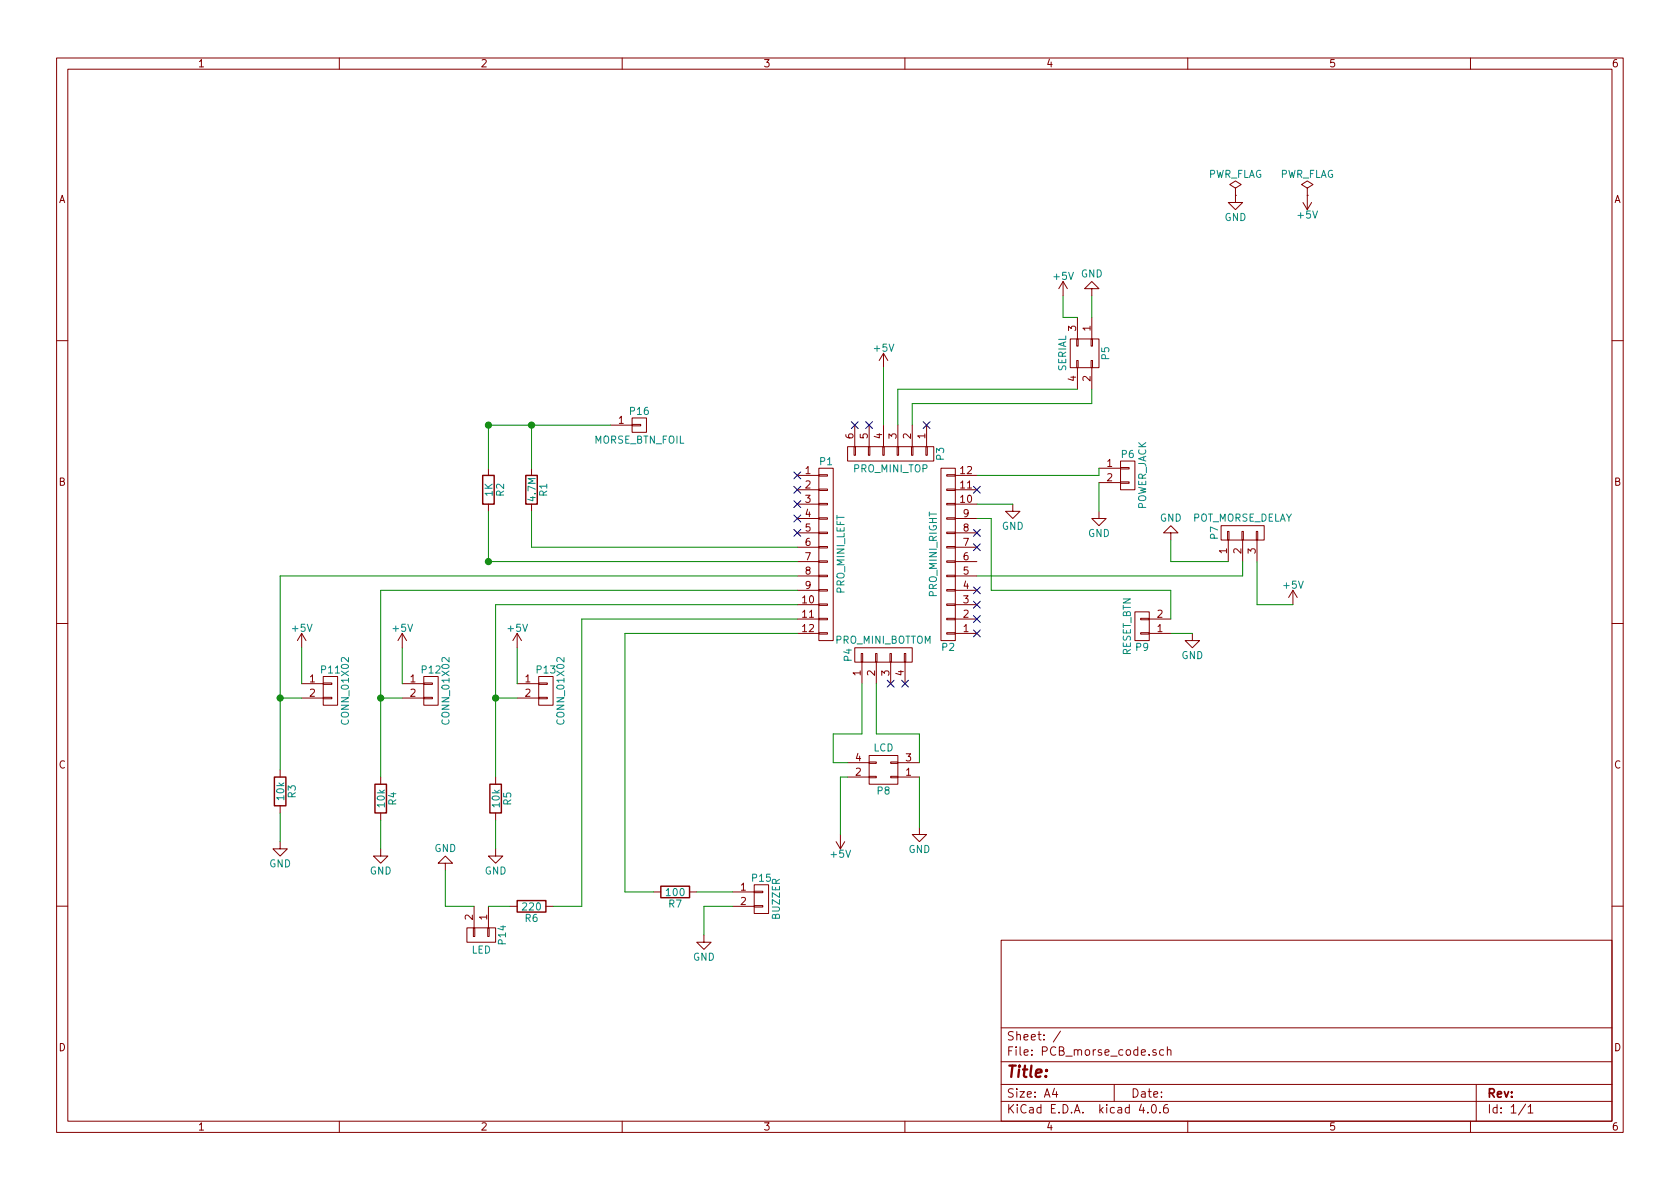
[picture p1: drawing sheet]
<svg xmlns="http://www.w3.org/2000/svg" width="297mm" height="210mm" viewBox="0 0 297 210" stroke-linecap="round" stroke-linejoin="round" font-family="sans-serif">
<g fill="none" stroke="#840000" stroke-width=".18">
<path d="M10 10.3h277v189.9h-277zM12 12.2h273v186.1h-273zM60 10.3v1.9M110 10.3v1.9M160 10.3v1.9M210 10.3v1.9M260 10.3v1.9M218.4 34.5h.1M218.4 33.3l1.1-.7-1.1-.6-1 .6 1 .7v1.2M218.4 34.5v1.3h1.3l-1.3 1.3-1.2-1.3h1.2M230.4 35.8l.7 1.3M231.1 34.5h.1"/>
<path d="M231.1 33.3l1.1-.7-1.1-.6-1 .6 1 .7v1.2M231.1 34.5v2.6M231.9 35.8l-.8 1.3M188 49.8l-.8 1.2M188 49.8v2.5M188 49.8l.7 1.2M189.2 59.9h5.1v5.1h-5.1zM190.4 59.9h.2v1.3h-.2zM190.5 56.1v3.8M192.9 59.9h.3v1.3h-.3zM193 51h1.3l-1.3-1.2-1.2 1.2h1.2v1.3M193 56.1v3.8"/>
<path d="M10 60.2h2M107.9 75.2h3.9M111.8 75.1h1.5v.2h-1.5zM111.8 73.9h2.5v2.5h-2.5zM149.9 79h15.2v2.5h-15.2zM151 79h.3v1.5h-.3zM151.1 75.2v3.8M153.5 79h.3v1.5h-.3zM153.7 75.2v3.8M156.1 79h.2v1.5h-.2zM156.2 62.5v2.5M156.2 75.2v3.8"/>
<path d="M156.2 62.5l-.8 1.2M156.2 62.5l.8 1.2M158.6 79h.3v1.5h-.3zM158.7 75.2v3.8M161.2 79h.2v1.5h-.2zM161.3 75.2v3.8M163.7 79h.3v1.5h-.3zM163.8 75.2v3.8M190.4 63.7h.2v1.3h-.2zM190.5 65v3.8M192.9 63.7h.3v1.3h-.3zM193 65v3.8"/>
<path d="M285 60.2h2M86.4 82.8v1.3M86.4 89.1v1.3M94 82.8v1.3M94 89.1v1.3M141 84.1h3.8M141 86.6h3.8M141 89.1h3.8M141 91.7h3.8M141 94.2h3.8M141 96.8h3.8M141 99.3h3.8"/>
<path d="M144.8 82.8h2.5v30.5h-2.5zM144.8 99.2h1.5v.2h-1.5zM144.8 96.6h1.5v.3h-1.5zM144.8 94.1h1.5v.3h-1.5zM144.8 91.6h1.5v.2h-1.5zM144.8 89h1.5v.3h-1.5zM144.8 86.5h1.5v.2h-1.5zM144.8 83.9h1.5v.3h-1.5zM166.4 82.8h2.5v30.5h-2.5zM167.4 83.9h1.5v.3h-1.5zM167.4 86.5h1.5v.2h-1.5zM167.4 89h1.5v.3h-1.5z"/>
<path d="M167.4 91.6h1.5v.2h-1.5zM167.4 94.1h1.5v.3h-1.5zM167.4 96.6h1.5v.3h-1.5zM167.4 99.2h1.5v.2h-1.5zM168.9 84.1h3.8M168.9 86.6h3.8M168.9 89.1h3.8M168.9 91.7h3.8M168.9 94.2h3.8M168.9 96.8h3.8M168.9 99.3h3.8M179.1 89.1v1.3h1.2l-1.2 1.3-1.3-1.3h1.3"/>
<path d="M194.3 90.4v1.3h1.3l-1.3 1.3-1.3-1.3h1.3M194.3 82.8h3.8M194.3 85.3h3.8M198.1 85.2h1.5v.3h-1.5zM198.1 82.7h1.5v.2h-1.5zM198.1 81.5h2.6v5.1h-2.6zM207 94.2h1.3l-1.3-1.2-1.3 1.2h1.3v1.3M215.9 93h7.6v2.5h-7.6zM217 94h.3v1.5h-.3zM217.2 95.5v3.8M219.6 94h.2v1.5h-.2zM219.7 95.5v3.8"/>
<path d="M222.1 94h.3v1.5h-.3zM222.2 95.5v3.8M10 110.3h2M53.3 112l-.7 1.3M53.3 112v2.5M53.3 112l.8 1.3M57.1 119.6h2.6v5.1h-2.6zM71.1 112l-.7 1.3M71.1 112v2.5M71.1 112l.8 1.3M74.9 119.6h2.6v5.1h-2.6zM91.4 112l-.7 1.3"/>
<path d="M91.4 112v2.5M91.4 112l.8 1.3M95.2 119.6h2.6v5.1h-2.6zM141 101.8h3.8M141 104.4h3.8M141 106.9h3.8M141 109.5h3.8M141 112h3.8M144.8 111.9h1.5v.2h-1.5zM144.8 109.3h1.5v.3h-1.5zM144.8 106.8h1.5v.3h-1.5zM144.8 104.3h1.5v.2h-1.5z"/>
<path d="M144.8 101.7h1.5v.3h-1.5zM151.1 114.5h10.2v2.6h-10.2zM152.3 115.6h.2v1.5h-.2zM152.4 117.1v3.8M154.8 115.6h.3v1.5h-.3zM154.9 117.1v3.8M157.4 115.6h.2v1.5h-.2zM157.5 117.1v3.8M159.9 115.6h.2v1.5h-.2zM160 117.1v3.8M167.4 101.7h1.5v.3h-1.5zM167.4 104.3h1.5v.2h-1.5z"/>
<path d="M167.4 106.8h1.5v.3h-1.5zM167.4 109.3h1.5v.3h-1.5zM167.4 111.9h1.5v.2h-1.5zM168.9 101.8h3.8M168.9 104.4h3.8M168.9 106.9h3.8M168.9 109.5h3.8M168.9 112h3.8M200.7 108.2h2.5v5.1h-2.5zM201.7 109.3h1.5v.3h-1.5zM201.7 111.9h1.5v.2h-1.5zM203.2 109.5h3.8"/>
<path d="M203.2 112h3.8M210.8 112v1.3h1.3l-1.3 1.2-1.3-1.2h1.3M228.6 104.4l-.8 1.3M228.6 104.4v2.5M228.6 104.4l.8 1.3M285 110.3h2M49.5 136.1v1.3M53.3 120.9h3.8M53.3 123.4h3.8M57.1 123.3h1.6v.3h-1.6zM57.1 120.8h1.6v.2h-1.6zM67.3 137.4v1.3"/>
<path d="M71.1 120.9h3.8M71.1 123.4h3.8M74.9 123.3h1.6v.3h-1.6zM74.9 120.8h1.6v.2h-1.6zM87.6 137.4v1.3M91.4 120.9h3.8M91.4 123.4h3.8M95.2 123.3h1.6v.3h-1.6zM95.2 120.8h1.6v.2h-1.6zM149.9 137.4h3.8M149.9 134.9h3.8M153.7 133.6h5v5.1h-5z"/>
<path d="M153.7 134.7h1.2v.3h-1.2zM153.7 137.3h1.2v.2h-1.2zM157.5 134.7h1.2v.3h-1.2zM157.5 137.3h1.2v.2h-1.2zM158.7 137.4h3.9M158.7 134.9h3.9M49.5 148.8v1.3h1.3l-1.3 1.3-1.2-1.3h1.2M49.5 142.5v1.3M67.3 150.1v1.3h1.3l-1.3 1.2-1.3-1.2h1.3M67.3 143.8v1.2M78.7 152.6h1.3l-1.3-1.2-1.2 1.2h1.2v1.3M87.6 150.1v1.3h1.3l-1.3 1.2-1.2-1.2h1.2"/>
<path d="M87.6 143.8v1.2M115.6 157.7h1.2M121.9 157.7h1.3M129.5 157.7h3.8M133.3 157.6h1.6v.3h-1.6zM133.3 156.5h2.6v5h-2.6zM147.8 148.8l.8 1.3M148.6 147.6v2.5M149.4 148.8l-.8 1.3M162.6 146.3v1.3h1.2l-1.2 1.2-1.3-1.2h1.3M10 160.2h2M82.5 164.1h5.1v2.5h-5.1z"/>
<path d="M83.7 164.1h.2v1.5h-.2zM83.8 160.3v3.8M86.2 164.1h.3v1.5h-.3zM86.4 160.3v3.8M90.2 160.3h1.2M96.5 160.3h1.3M124.5 165.3v1.3h1.2l-1.2 1.3-1.3-1.3h1.3M129.5 160.3h3.8M133.3 160.1h1.6v.3h-1.6zM177 166.3h108v32h-108zM285 160.2h2M60 198.3v1.9"/>
<path d="M110 198.3v1.9M160 198.3v1.9M177 194.8h108M177 191.8h108M177 187.8h108M177 181.8h108M186.4 192.5l-.3 1h.9M186.8 193v1M187.5 182.3l-1.3 2M197 191.8v3M201.8 195.2l-.4 1.1h1M202.9 196.7v.1"/>
<path d="M203.8 195.4l.1-.1a.81 .81 0 0 1 .6 .6 .81 .81 0 0 1-.3 .8l-.1 .1a.8 .8 0 0 1-.6-.6 .8 .8 0 0 1 .3-.8zM204.4 185.7a.37 .37 0 0 0-.6 .1l.1 .2 .5 .2 .1 .1-.3 .3-.4-.1M205.1 196.7v.1M205.7 185.7l-.4-.1-.3 .3 .1 .6 .2 .1 .4-.1M206.4 185.7l.2-.1 .4 .1v.9M206.4 185.1v1.5M206.4 195.3a.59 .59 0 0 0-.7 .7l.1 .7 .2 .1 .5-.1 .1-.5-.2-.2-.4-.1-.3 .3M210 198.3v1.9M260 198.3v1.9M261 191.8v6.5M269.7 195.2l-1.2 2M270.2 195.8l.4-.5v1.5"/>
<path d="M270.2 196.8h.8"/>
</g>
<path d="M85.3 84.1h2.1v5h-2.1zM93 84.1h2v5h-2zM48.5 137.4h2v5.1h-2zM66.3 138.7h2v5.1h-2zM86.6 138.7h2v5.1h-2zM91.4 159.3h5.1v2h-5.1zM116.8 156.7h5.1v2h-5.1z" fill="none" stroke="#840000" stroke-width=".25"/>
<g fill="none" stroke="#000084" stroke-width=".18">
<path d="M150.5 74.6l1.2 1.2M151.7 74.6l-1.2 1.2M153.1 74.6l1.2 1.2M154.3 74.6l-1.2 1.2M163.2 74.6l1.2 1.2M164.4 74.6l-1.2 1.2M140.4 83.5l1.2 1.2M140.4 88.5l1.2 1.3M140.4 91.1l1.2 1.2M140.4 93.6l1.2 1.2M140.4 86l1.2 1.2M141.6 83.5l-1.2 1.2"/>
<path d="M141.6 88.5l-1.2 1.3M141.6 91.1l-1.2 1.2M141.6 93.6l-1.2 1.2M141.6 86l-1.2 1.2M172.1 86l1.2 1.2M172.1 93.6l1.2 1.2M172.1 96.2l1.2 1.2M173.3 86l-1.2 1.2M173.3 93.6l-1.2 1.2M173.3 96.2l-1.2 1.2M172.1 103.8l1.2 1.2M172.1 106.3l1.2 1.2"/>
<path d="M172.1 108.9l1.2 1.2M172.1 111.4l1.2 1.2M173.3 103.8l-1.2 1.2M173.3 106.3l-1.2 1.2M173.3 108.9l-1.2 1.2M173.3 111.4l-1.2 1.2M156.9 120.3l1.2 1.2M158.1 120.3l-1.2 1.2M159.4 120.3l1.2 1.2M160.6 120.3l-1.2 1.2"/>
</g>
<g fill="none" stroke="#008400" stroke-width=".18">
<path d="M188 52.3v3.8h2.5M193 52.3v3.8M94 75.2v7.6M107.9 75.2h-21.5v7.6M156.2 65v10.2M190.5 68.8h-31.8v6.4M193 68.8v2.6h-31.7v3.8M86.4 90.4v8.9h54.6M94 90.4v6.4h47M172.7 89.1h6.4M172.7 91.7h2.6v12.7h31.7v5.1M194.3 82.8v1.3h-21.6"/>
<path d="M194.3 85.3v5.1M207 95.5v3.8h10.2M219.7 99.3v2.5h-47M222.2 99.3v7.6h6.4M53.3 114.5v6.4M71.1 114.5v6.4M91.4 114.5v6.4M141 106.9h-53.4v30.5M141 101.8h-91.5v34.3M141 104.4h-73.7v33M141 109.5h-38.1v50.8h-5.1M141 112h-30.5v45.7h5.1"/>
<path d="M207 112h3.8M49.5 123.4h3.8M67.3 123.4h3.8M87.6 123.4h3.8M149.9 137.4h-1.3v10.2M152.4 120.9v8.9h-5.1v5.1h2.6M154.9 120.9v8.9h7.7v5.1M162.6 137.4v8.9M49.5 143.8v5M67.3 145v5.1M78.7 153.9v6.4h5.1M87.6 145v5.1"/>
<path d="M123.2 157.7h6.3M86.4 160.3h3.8M129.5 160.3h-5v5"/>
</g>
<g fill="#008400" stroke="#008400" stroke-width=".25">
<circle cx="86.4" cy="75.2" r=".51"/>
<circle cx="87.6" cy="123.4" r=".51"/>
<circle cx="67.3" cy="123.4" r=".51"/>
<circle cx="49.5" cy="123.4" r=".51"/>
<circle cx="86.4" cy="99.3" r=".51"/>
<circle cx="94" cy="75.2" r=".51"/>
</g>
<text font-size="2.8" fill="#840000" x="178" y="190.5">Title:</text>
<g font-size="2.1" fill="#840000">
<text x="178" y="184">Sheet: /</text>
<text x="178" y="186.7">File: PCB_morse_code.sch</text>
<text x="178" y="196.9">KiCad E.D.A. kicad 4.0.6</text>
<text x="178" y="194.1">Size: A4</text>
<text x="200" y="194.1">Date:</text>
<text x="263" y="194.1">Rev:</text>
<text x="263" y="196.9">Id: 1/1</text>
</g>
<g font-size="1.8" fill="#840000">
<text x="35" y="11.9">1</text>
<text x="85" y="11.9">2</text>
<text x="135" y="11.9">3</text>
<text x="185" y="11.9">4</text>
<text x="235" y="11.9">5</text>
<text x="285" y="11.9">6</text>
<text x="10.4" y="35.9">A</text>
<text x="285.4" y="35.9">A</text>
<text x="190.2" y="58.5" transform="rotate(-90 190.2 58.5)">3</text>
<text x="192.8" y="58.5" transform="rotate(-90 192.8 58.5)">1</text>
<text x="190.2" y="67.4" transform="rotate(-90 190.2 67.4)">4</text>
<text x="192.8" y="67.4" transform="rotate(-90 192.8 67.4)">2</text>
<text x="109.4" y="74.9">1</text>
<text x="150.9" y="77.6" transform="rotate(-90 150.9 77.6)">6</text>
<text x="153.4" y="77.6" transform="rotate(-90 153.4 77.6)">5</text>
<text x="156" y="77.6" transform="rotate(-90 156 77.6)">4</text>
<text x="158.5" y="77.6" transform="rotate(-90 158.5 77.6)">3</text>
<text x="161" y="77.6" transform="rotate(-90 161 77.6)">2</text>
<text x="163.6" y="77.6" transform="rotate(-90 163.6 77.6)">1</text>
<text x="142.4" y="83.8">1</text>
<text x="169.8" y="83.8">12</text>
<text x="195.7" y="82.5">1</text>
<text x="10.4" y="85.9">B</text>
<text x="142.4" y="86.4">2</text>
<text x="142.4" y="88.9">3</text>
<text x="169.8" y="88.9">10</text>
<text x="169.8" y="86.4">11</text>
<text x="195.7" y="85.1">2</text>
<text x="285.4" y="85.9">B</text>
<text x="142.4" y="91.4">4</text>
<text x="142.4" y="94">5</text>
<text x="170.3" y="94">8</text>
<text x="170.3" y="91.4">9</text>
<text x="142.4" y="96.5">6</text>
<text x="142.4" y="99.1">7</text>
<text x="142.4" y="101.6">8</text>
<text x="170.3" y="101.6">5</text>
<text x="170.3" y="99.1">6</text>
<text x="170.3" y="96.5">7</text>
<text x="216.9" y="97.9" transform="rotate(-90 216.9 97.9)">1</text>
<text x="219.5" y="97.9" transform="rotate(-90 219.5 97.9)">2</text>
<text x="222" y="97.9" transform="rotate(-90 222 97.9)">3</text>
<text x="141.9" y="106.7">10</text>
<text x="142.4" y="104.1">9</text>
<text x="170.3" y="106.7">3</text>
<text x="170.3" y="104.1">4</text>
<text x="141.9" y="109.2">11</text>
<text x="141.9" y="111.8">12</text>
<text x="170.3" y="111.8">1</text>
<text x="170.3" y="109.2">2</text>
<text x="204.6" y="111.8">1</text>
<text x="204.6" y="109.2">2</text>
<text x="152.1" y="119.5" transform="rotate(-90 152.1 119.5)">1</text>
<text x="154.7" y="119.5" transform="rotate(-90 154.7 119.5)">2</text>
<text x="157.2" y="119.5" transform="rotate(-90 157.2 119.5)">3</text>
<text x="159.8" y="119.5" transform="rotate(-90 159.8 119.5)">4</text>
<text x="54.8" y="120.6">1</text>
<text x="54.8" y="123.2">2</text>
<text x="72.5" y="120.6">1</text>
<text x="72.5" y="123.2">2</text>
<text x="92.9" y="120.6">1</text>
<text x="92.9" y="123.2">2</text>
<text x="10.4" y="135.9">C</text>
<text x="151.3" y="137.2">2</text>
<text x="151.3" y="134.6">4</text>
<text x="160.2" y="137.2">1</text>
<text x="160.2" y="134.6">3</text>
<text x="285.4" y="135.9">C</text>
<text x="131" y="157.5">1</text>
<text x="131" y="160">2</text>
<text x="83.6" y="162.7" transform="rotate(-90 83.6 162.7)">2</text>
<text x="86.1" y="162.7" transform="rotate(-90 86.1 162.7)">1</text>
<text x="10.4" y="185.9">D</text>
<text x="285.4" y="185.9">D</text>
<text x="35" y="199.9">1</text>
<text x="85" y="199.9">2</text>
<text x="135" y="199.9">3</text>
<text x="185" y="199.9">4</text>
<text x="235" y="199.9">5</text>
<text x="285" y="199.9">6</text>
</g>
<g font-size="1.8" fill="#008484">
<text x="213.5" y="31.4">PWR_FLAG</text>
<text x="226.2" y="31.4">PWR_FLAG</text>
<text x="216.5" y="39.1">GND</text>
<text x="229.5" y="38.6">+5V</text>
<text x="186.4" y="49.5">+5V</text>
<text x="191.1" y="49">GND</text>
<text x="154.6" y="62.2">+5V</text>
<text x="188.5" y="65.7" transform="rotate(-90 188.5 65.7)">SERIAL</text>
<text x="196.1" y="63.5" transform="rotate(-90 196.1 63.5)">P5</text>
<text x="111.5" y="73.3">P16</text>
<text x="105" y="78.4">MORSE_BTN_FOIL</text>
<text x="145" y="82.2">P1</text>
<text x="150.9" y="83.5">PRO_MINI_TOP</text>
<text x="166.9" y="81.3" transform="rotate(-90 166.9 81.3)">P3</text>
<text x="198.3" y="81">P6</text>
<text x="87.1" y="87.7" transform="rotate(-90 87.1 87.7)">1K</text>
<text x="89.1" y="87.7" transform="rotate(-90 89.1 87.7)">R2</text>
<text x="94.7" y="88.5" transform="rotate(-90 94.7 88.5)">4.7M</text>
<text x="96.7" y="87.7" transform="rotate(-90 96.7 87.7)">R1</text>
<text x="177.1" y="93.7">GND</text>
<text x="192.4" y="94.9">GND</text>
<text x="202.6" y="90.3" transform="rotate(-90 202.6 90.3)">POWER_JACK</text>
<text x="205.1" y="92.2">GND</text>
<text x="210.6" y="92.2">POT_MORSE_DELAY</text>
<text x="215.3" y="95.3" transform="rotate(-90 215.3 95.3)">P7</text>
<text x="149.3" y="105" transform="rotate(-90 149.3 105)">PRO_MINI_LEFT</text>
<text x="165.6" y="105.6" transform="rotate(-90 165.6 105.6)">PRO_MINI_RIGHT</text>
<text x="227" y="104.1">+5V</text>
<text x="51.7" y="111.7">+5V</text>
<text x="69.5" y="111.7">+5V</text>
<text x="89.8" y="111.7">+5V</text>
<text x="147.6" y="113.8">PRO_MINI_BOTTOM</text>
<text x="56.8" y="119.1">P11</text>
<text x="74.6" y="119.1">P12</text>
<text x="94.9" y="119.1">P13</text>
<text x="150.6" y="116.9" transform="rotate(-90 150.6 116.9)">P4</text>
<text x="166.6" y="115.1">P2</text>
<text x="199.9" y="116" transform="rotate(-90 199.9 116)">RESET_BTN</text>
<text x="200.9" y="115.1">P9</text>
<text x="208.9" y="116.5">GND</text>
<text x="61.7" y="127.8" transform="rotate(-90 61.7 127.8)">CONN_01X02</text>
<text x="79.5" y="127.8" transform="rotate(-90 79.5 127.8)">CONN_01X02</text>
<text x="99.8" y="127.8" transform="rotate(-90 99.8 127.8)">CONN_01X02</text>
<text x="154.4" y="132.9">LCD</text>
<text x="50.2" y="141.4" transform="rotate(-90 50.2 141.4)">10k</text>
<text x="52.3" y="141.1" transform="rotate(-90 52.3 141.1)">R3</text>
<text x="68" y="142.7" transform="rotate(-90 68 142.7)">10k</text>
<text x="70.1" y="142.3" transform="rotate(-90 70.1 142.3)">R4</text>
<text x="88.3" y="142.7" transform="rotate(-90 88.3 142.7)">10k</text>
<text x="90.4" y="142.3" transform="rotate(-90 90.4 142.3)">R5</text>
<text x="155.1" y="140.5">P8</text>
<text x="47.6" y="153.4">GND</text>
<text x="65.4" y="154.6">GND</text>
<text x="76.8" y="150.6">GND</text>
<text x="85.7" y="154.6">GND</text>
<text x="133" y="155.9">P15</text>
<text x="147" y="151.7">+5V</text>
<text x="160.6" y="150.8">GND</text>
<text x="92.5" y="161">220</text>
<text x="117.9" y="158.4">100</text>
<text x="118.3" y="160.5">R7</text>
<text x="89.4" y="166.9" transform="rotate(-90 89.4 166.9)">P14</text>
<text x="92.9" y="163">R6</text>
<text x="137.9" y="162.6" transform="rotate(-90 137.9 162.6)">BUZZER</text>
<text x="83.3" y="168.6">LED</text>
<text x="122.5" y="169.9">GND</text>
</g>
</svg>
